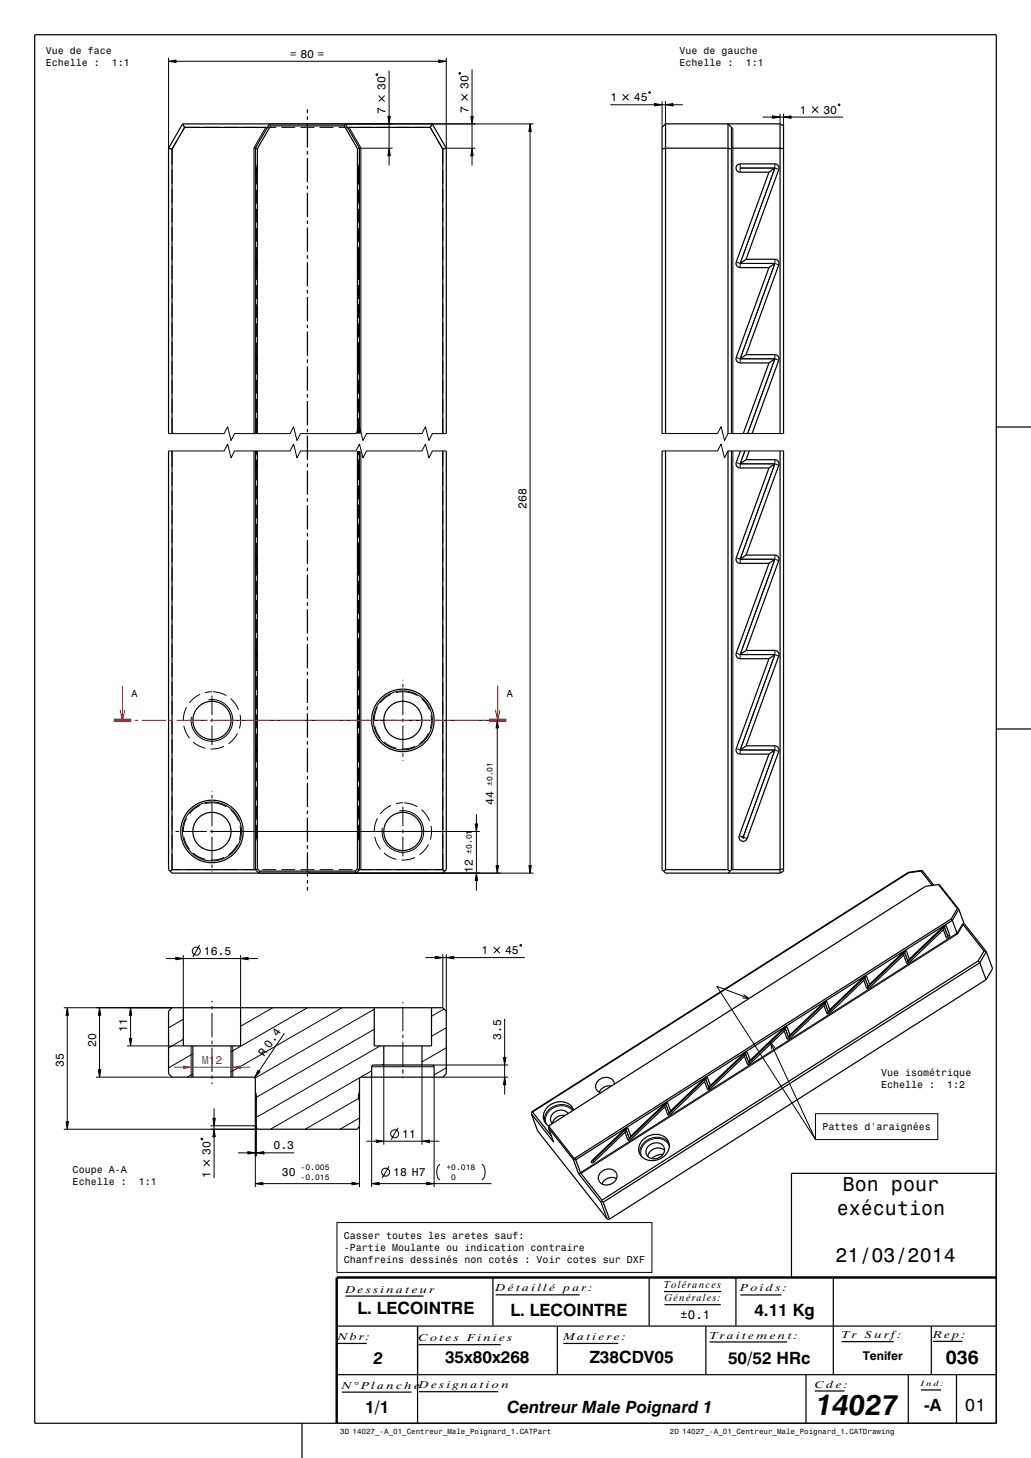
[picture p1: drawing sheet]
<svg xmlns="http://www.w3.org/2000/svg" width="297mm" height="420mm" viewBox="0 0 297 420" stroke-linecap="round" stroke-linejoin="round" font-family="sans-serif">
<g fill="none" stroke="#000" stroke-width=".29">
<path d="M48.6 17.7l2.1-.4v.7zM48.6 16.7v26l.3 .1M50.7 17.7h75.7M126.4 17.3l2.2 .4-2.2 .3zM128.6 16.7v26M136 20v13.5M52.6 35.7l.2 .3M53 36.4l.2 .3M53.2 36.7h4.4M53.2 36.7l-1.5 2.5M59.1 36.7h4M64.6 36.7h4"/>
<path d="M70.1 36.7h4M75.6 36.7h4M76.6 36.7l-3.4 5.9v82.3M76.8 37.1h.1M77.6 35.7h76.1M81.1 36.7h4M86.6 36.7h4M92.1 36.7h4M97.6 36.7h4M100.6 36.7l3.4 5.9v82.3M103.1 36.7h4M108.3 21.4l.3-.1 .2 .3-.3 .1z"/>
<path d="M108.6 36.7h4M109.1 27.5l1.7 1.8M110.8 27.5l-1.7 1.8M111.7 33.5h.7l-.3 2.2zM112.1 20.4v13.1M112.1 35.7v7M114.1 36.7h4M119.6 36.7h4.3M123.9 36.7l1.5 2.5M124.1 36.4l-.2 .3M124.5 35.7l-.2 .3M132.4 20.9l.3 .2-.2 .3-.3-.2z"/>
<path d="M133 27.2l1.7 1.7M134.7 27.2l-1.7 1.7M135.6 33.5h.7l-.3 2.2zM136 35.7v7M152.7 35.7l.3 2.2h-.6zM152.7 37.9v211.4M175.8 30.2h12.7M179.3 27.2l1.8 1.7M181.1 27.2l-1.8 1.7M187 26.4l.3 .2-.1 .3-.3-.2zM188.5 29.8l2.2 .4-2.2 .3zM190.7 29.2v7.5"/>
<path d="M190.7 30.2h1M191.7 30.2l2.2-.4v.7zM191.7 29.2v6.5M193.9 30.2h2.8M211.1 37.1v87.8M219.7 33.7h2.8M222.5 33.4l2.2 .3-2.2 .4zM224.7 32.7v3M224.7 33.7h1M225.7 33.7l2.2-.3v.7zM225.7 32.7v3.6M227.9 33.7h15"/>
<path d="M233.9 30.7l1.8 1.8M235.7 30.7l-1.8 1.8M241.5 30.1l.3-.1 .1 .3-.3 .1zM49.2 42.9l.4 .1M49.6 43v4.4M49.6 48.9v4M49.6 54.4v4M49.6 59.9v4M51 40.5l-1.4 2.5M73.6 47.2l.3 1.2M73.9 48.4l-.3 1.2M73.9 48.4l-.3 .4"/>
<path d="M73.9 48.4v4.8M73.9 54.7v4M103.3 48.4l.3 1.2M103.3 48.4l.3 .4M103.3 48.4v4.8M103.3 54.7v4M103.6 47.2l-.3 1.2M103.6 42.7h9.5M112.1 42.7l.3 2.2h-.7zM112.1 44.9v2.8M126.1 40.5l1.5 2.5M127.6 43v4.4"/>
<path d="M127.6 48.9v4M127.6 54.4v4M127.6 59.9v4M127.9 42.9l-.3 .1M128.6 42.7h8.4M128.6 42.7l-.4 .1M136 42.7l.3 2.2h-.7zM136 44.9v2.8M213.2 48.4h.1M213.2 47.2v2.4M223.2 48.4l-10 27.5M223.2 48.4h.1"/>
<path d="M223.2 48.4h-10M223.2 47.2v1.2M223.2 48.4l1.1 .4M49.6 65.4v4M49.6 70.9v4M49.6 76.4v4M73.6 75.5l.3 .4M73.6 74.7l.3 1.2M73.9 75.9l-.3 1.2M73.9 75.9l-.3 .4M73.9 60.2v4M73.9 65.7v4"/>
<path d="M73.9 71.2v9.4M103.3 75.9l.3 1.2M103.3 75.9l.3 .4M103.3 60.2v4M103.3 65.7v4M103.3 71.2v9.4M103.6 75.5l-.3 .4M103.6 74.7l-.3 1.2M127.6 65.4v4M127.6 70.9v4M127.6 76.4v4M212.1 75.5l1.1 .4"/>
<path d="M213.2 75.9h.1M213.2 75.9v1.2M223.2 75.9h.1M223.2 75.9h-10M223.2 74.7v1.2M223.2 75.9l-10 27.5M223.2 75.9l1.1 .4M49.6 81.9v4M49.6 87.4v4M49.6 92.9v4M49.6 98.4v4M73.9 82.1v4"/>
<path d="M73.9 87.6v4M73.9 93.1v4M73.9 98.6v9.3M103.3 82.1v4M103.3 87.6v4M103.3 93.1v4M103.3 98.6v9.3M127.6 81.9v4M127.6 87.4v4M127.6 92.9v4M127.6 98.4v4M49.6 103.9v4"/>
<path d="M49.6 109.4v4M49.6 114.9v4M73.6 103l.3 .4M73.6 102.2l.3 1.2M73.9 103.4l-.3 1.2M73.9 103.4l-.3 .4M73.9 109.4v4M73.9 114.9v4M103.3 103.4l.3 1.2M103.3 103.4l.3 .4M103.3 109.4v4M103.3 114.9v4"/>
<path d="M103.6 103l-.3 .4M103.6 102.2l-.3 1.2M127.6 103.9v4M127.6 109.4v4M127.6 114.9v4M212.1 103l1.1 .4M213.2 103.4h.1M213.2 103.4v1.2M223.2 103.4h.1M223.2 103.4h-10M223.2 102.2v1.2M223.2 103.4l-7.8 21.5 7.8-21.5"/>
<path d="M223.2 103.4l1.1 .4M48.6 129.9h16l1-2 1 4 1-2h16l1-2 1 4 1-2h16l1-2 1 4 1-2h16l1-2 1 4 1-2h4M48.6 124.9h16l1-2 1 4 1-2h16l1-2 1 4 1-2h16l1-2 1 4 1-2h16l1-2 1 4 1-2h4M49.6 120.4v4.5M49.6 129.9v4.6M49.6 136v4M73.2 129.9v120.6M73.6 133.2l.3 .4M73.6 132.4l.3 1.2M73.9 133.6l-.3 1.2M73.9 133.6l-.3 .4M73.9 120.4v4.5"/>
<path d="M73.9 129.9v1.2M73.9 132.4v6M73.9 139.9v4M103.3 133.6l.3 1.2M103.3 133.6l.3 .4M103.3 120.4v4.5M103.3 129.9v1.2M103.3 132.4v6M103.3 139.9v4M103.6 133.2l-.3 .4M103.6 132.4l-.3 1.2M104 129.9v120.6"/>
<path d="M127.6 120.4v4.5M127.6 129.9v4.6M127.6 136v4M190.7 129.9h16l1-2 1 4 1-2h16M190.7 124.9h16l1-2 1 4 1-2h16M211.1 129.9v120.6M212.1 133.2l1.1 .4M213.2 133.6h.1M213.2 133.6h10M213.2 133.6v1.2M214.6 129.9l-1.4 3.7M223.2 133.6h.1"/>
<path d="M223.2 132.4v1.2M223.2 133.6l-10 27.5M223.2 133.6l1.1 .4M49.6 141.5v4M49.6 147v4M49.6 152.5v4M49.6 158v4M73.6 159.9l.3 1.2M73.9 145.4v4M73.9 150.9v4M73.9 156.4v9.4M103.3 145.4v4"/>
<path d="M103.3 150.9v4M103.3 156.4v9.4M103.6 159.9l-.3 1.2M127.6 141.5v4M127.6 147v4M127.6 152.5v4M127.6 158v4M223.2 159.9v1.2M49.6 163.5v4M49.6 169v4M49.6 174.5v4M49.6 180v4"/>
<path d="M73.6 160.7l.3 .4M73.9 161.1l-.3 1.2M73.9 161.1l-.3 .4M73.9 167.3v4M73.9 172.8v4M73.9 178.3v4M103.3 161.1l.3 1.2M103.3 161.1l.3 .4M103.3 167.3v4M103.3 172.8v4M103.3 178.3v4M103.6 160.7l-.3 .4"/>
<path d="M127.6 163.5v4M127.6 169v4M127.6 174.5v4M127.6 180v4M212.1 160.7l1.1 .4M213.2 161.1h.1M213.2 161.1v1.2M223.2 161.1h.1M223.2 161.1h-10M223.2 161.1l-10 27.5M223.2 161.1l1.1 .4M49.6 185.5v4"/>
<path d="M49.6 191v4M49.6 196.5v4M61.1 199.3l-2 .2M61.1 199.3h.1M61.4 199.3a8.2 8.2 0 0 1 3.8 1.1M73.6 188.2l.3 .4M73.6 187.4l.3 1.2M73.9 188.6l-.3 1.2M73.9 188.6l-.3 .4M73.9 183.8v9.5M73.9 194.8v4M103.3 188.6l.3 1.2"/>
<path d="M103.3 188.6l.3 .4M103.3 183.8v9.5M103.3 194.8v4M103.6 188.2l-.3 .4M103.6 187.4l-.3 1.2M116.1 199.3l-2 .2M116.1 199.3h.1M116.1 195.8v.2M116.1 197v1M116.1 199v7M116.4 199.3a8.2 8.2 0 0 1 3.8 1.1M127.6 185.5v4"/>
<path d="M127.6 191v4M127.6 196.5v4M212.1 188.2l1.1 .4M213.2 188.6h.1M213.2 188.6h10M213.2 188.6v1.2M223.2 188.6h.1M223.2 187.4v1.2M223.2 188.6l-10 27.4M223.2 188.6l1.1 .4M49.6 202v4M49.6 207.5v4"/>
<path d="M49.6 213v4M49.6 218.5v4M53 209.1a8.3 8.3 0 0 0 1.6 3.6M53.7 203.7a8.3 8.3 0 0 0-.9 3.9M53.9 207.5h5.7M55.6 213.7a8.2 8.2 0 0 0 3.6 1.8M57.7 200a8.2 8.2 0 0 0-3.1 2.4M60 201.6a6 6 0 0 1 7 5.6 6 6 0 0 1-6.3 6.3 6 6 0 0 1-5.6-7M60.6 207.5h1M61.1 200.4v5.6M61.1 207v1M61.1 209v5.7"/>
<path d="M62.6 207.5h81.6M64.5 215a8.3 8.3 0 0 1-3.9 .8M66.4 201.2a8.3 8.3 0 0 1 2.3 3.3M68.4 211.3a8.3 8.3 0 0 1-2.6 3M69.1 205.9a8.2 8.2 0 0 1-.1 4M73.6 215.6l.3 .4M73.6 214.8l.3 1.2M73.9 216.1l-.3 1.1M73.9 216l-.3 .5M73.9 200.3v4M73.9 205.8v4M73.9 211.3v8.3"/>
<path d="M103.3 216.1l.3 1.1M103.3 216l.3 .5M103.3 200.3v4M103.3 205.8v4M103.3 211.3v8.3M103.6 215.6l-.3 .4M103.6 214.8l-.3 1.2M107.9 209.1a8.3 8.3 0 0 0 1.7 3.6M108.7 203.7a8.2 8.2 0 0 0-.9 3.9M110.6 213.7a8.3 8.3 0 0 0 3.6 1.8M112.7 200a8.2 8.2 0 0 0-3.2 2.4M116.1 207v1"/>
<path d="M116.1 209v7M116.1 217v1M116.1 219v.2M119.5 215a8.3 8.3 0 0 1-3.9 .8M121.4 201.2a8.2 8.2 0 0 1 2.3 3.3M123.4 211.3a8.3 8.3 0 0 1-2.6 3M124.1 205.9a8.3 8.3 0 0 1-.1 4M127.6 202v4M127.6 207.5v4M127.6 213v4M127.6 218.5v4M143.2 207.5l.4 2.2h-.7z"/>
<path d="M143.2 209.7v39.6M212.1 215.6l1.1 .4M213.2 216v.1M213.2 216.1v1.1M223.2 216h.1M223.2 216l-10 .1M223.2 214.8v1.2M223.2 216l-9.1 25.2M223.2 216l1.1 .5M49.4 239.5h.2M49.6 224v4M49.6 229.5v4"/>
<path d="M49.6 235v4M50.6 239.5h1M52.6 239.5h7M53.7 235.7a8.3 8.3 0 0 0-.9 3.9M57.7 232a8.2 8.2 0 0 0-3.1 2.4M60.6 239.5h77.6M61.1 231.3l-2 .2M61.1 231.3h.1M61.1 227.8v.2M61.1 229v1M61.1 231v7M61.1 239v1"/>
<path d="M61.4 231.3a8.3 8.3 0 0 1 3.8 1.1M66.4 233.2a8.3 8.3 0 0 1 2.3 3.3M69.1 237.9a8.2 8.2 0 0 1-.1 4M73.9 221.1v4M73.9 226.6v4M73.9 232.1v4M73.9 237.6v3.6M103.3 221.1v4M103.3 226.6v4M103.3 232.1v4M103.3 237.6v3.6M108.7 235.7a8.2 8.2 0 0 0-.9 3.9"/>
<path d="M112.7 232a8.2 8.2 0 0 0-3.2 2.4M115 233.6a6 6 0 0 1 7 5.6 6 6 0 0 1-6.3 6.3 6 6 0 0 1-5.6-7M116.1 231.3l-2 .2M116.1 231.3h.1M116.1 232.4v5.6M116.1 239v1M116.4 231.3a8.3 8.3 0 0 1 3.8 1.1M121.4 233.2a8.2 8.2 0 0 1 2.3 3.3M124.1 237.9a8.3 8.3 0 0 1-.1 4M127.6 224v4M127.6 229.5v4M127.6 235v4"/>
<path d="M136.9 237.3h.7l-.4 2.2zM137.2 234.5v2.8M137.2 239.5v12M214.1 239.6v.1M49.2 250.9l-.1 .1M49.6 240.5v4M49.6 246v4.5M49.6 250.5l-.2 .2M49.6 250.5h2.5M53 241a8.2 8.2 0 0 0 1.6 3.7M53.6 250.5h4M55.6 245.7a8.2 8.2 0 0 0 3.6 1.8"/>
<path d="M59.1 250.5h4M61.1 241v7M61.1 249v1M61.1 251v.2M64.5 247a8.3 8.3 0 0 1-3.9 .8M64.6 250.5h4M68.4 243.3a8.3 8.3 0 0 1-2.6 3M70.1 250.5h4M73.6 240.8l.3 .4M73.9 241.2l-.3 .4M73.9 241.2l-.3 1.2M74.6 251.5h79.1"/>
<path d="M75.6 250.5h4M81.1 250.5h4M86.6 250.5h4M92.1 250.5h4M97.6 250.5h4M103.1 250.5h4M103.3 241.2l.3 .4M103.3 241.2l.3 1.2M103.6 240.8l-.3 .4M107.9 241a8.3 8.3 0 0 0 1.7 3.7M108.6 250.5h4M110.6 245.7a8.2 8.2 0 0 0 3.6 1.8"/>
<path d="M114.1 250.5h4M116.1 241v5.7M119.5 247a8.3 8.3 0 0 1-3.9 .8M119.6 250.5h4M123.4 243.3a8.3 8.3 0 0 1-2.6 3M125.1 250.5h2.5M127.6 240.5v4M127.6 246v4.5M127.6 250.5l.1 .2M127.9 250.9l.2 .1M137.2 251.5l.4 2.2h-.7zM137.2 253.7v2.8"/>
<path d="M142.9 249.3h.7l-.4 2.2zM152.4 249.3h.6l-.3 2.2zM212.5 241.2h.1M213 240.8l2.2 .8M213.6 241.2h1M214.1 240.7v1M214.1 242.7h.1M215.6 241.2h.1M52.8 275.1v15.2M69.3 275.1v15.2M127.6 274.9v15.4M128.6 274.9v16.4"/>
<path d="M260.3 274.1l.3 .1M260.6 274.2h.1M260.6 274.2l-10.5 10M260.6 274.2l.9 2.8M261.1 274l-.5 .2M261.5 277h.1M261.5 277l-.4 .4M261.6 277l.3 .2M271.8 266.9l.2 .1M272 267l-10.4 10M272 266.9v.1M272 266.9l1 2.8"/>
<path d="M272.6 266.7l-.6 .2M273 269.7l-.4 .4M273 269.7h.1M273.6 269.4l-.6 .3M277.2 266.3l-1.5 2.5-108.5 69M277.5 266.4l-1.6 2.6-108.5 69M18.4 290.3h31.2M52.8 299.4l-4.2 2.4M52.8 293.6l-4.2 2.5M61.1 288.3v.5M61.1 289.8v1M61.1 291.8v7"/>
<path d="M61.1 299.8v1M78.6 290.3l-9.3 5.3M88.6 290.3l-22 12.7M98.6 290.3l-32 18.5M107.8 296.5l-33.9 19.6M107.8 290.7l-34.3 19.8M116.1 288.6v.4M116.1 290v7M116.1 298v1M127.9 290.7l-3.6 2M128.6 296.1l-4.3 2.4M226 296l.2 .1"/>
<path d="M226.2 296.1l-10.5 10M226.2 296.1h.1M226.2 296.1l1 2.7M226.7 295.9l-.5 .2M227.2 298.8h.1M227.2 298.8l-.5 .4M227.2 298.8l.3 .3M237.4 288.7l.2 .1M237.6 288.8h.1M237.6 288.8l-10.4 10M237.6 288.8l1 2.7M238.2 288.6l-.6 .2"/>
<path d="M238.6 291.5h.1M238.6 291.5l-.4 .4M238.6 291.5l-1-2.7-10.4 10M238.6 291.5l.4 .3M248.9 281.4l.2 .1M249.1 281.5h.1M249.1 281.5l-10.5 10M249.1 281.5l1 2.7M249.7 281.3l-.6 .2M250.1 284.2l-.4 .5M250.1 284.2h.1M250.1 284.2l.3 .3"/>
<path d="M27.7 310.3h21.9M36.6 301.3h16.2M55.1 301.3v9M55.6 309.3l-1.7 1M55.6 303.6l-7 4M61.1 301.8v7M61.1 309.8v1M61.1 311.8v.5M67.1 301.3v9M73.9 315.9v17.2M103.3 316.4l-15.4 8.9M103.6 310.5l-25.7 14.8"/>
<path d="M107.1 308.5l-3.2 1.8M107.1 310.3v31.7M107.1 307.3h18M109.5 301.3l-35.9 20.8M110.6 306.5l-.6 .3M110.6 306.8v23M116.1 300v7.3M116.1 308v1.3M116.1 310.3v.3M121.6 306.8v23M124.6 306.8h21.8M125.1 310.3v31.7"/>
<path d="M127.6 310.3h18.8M128.6 307.6l-3.5 2M128.6 301.8l-7 4.1M164.9 320a4.5 4.5 0 0 0-5-1.1 4.5 4.5 0 0 0-2.7 4.3l.2 .6M165.2 319.8a4.7 4.7 0 0 0-5.3-1.3 4.7 4.7 0 0 0-3 4.6M191.6 317.9l.2 .1M191.8 318h.1M191.8 318l-10.5 10M191.8 318l1 2.7M192.3 317.8l-.5 .2M203 310.6l.2 .1M203.2 310.7h.1"/>
<path d="M203.2 310.7l-10.4 10M203.2 310.7l1 2.7M203.8 310.5l-.6 .2M204.2 313.4l-.4 .4M204.2 313.4h.1M204.2 313.4l.4 .3M214.5 303.3l.2 .1M214.7 303.4h.1M214.7 303.4l-10.5 10M214.7 303.4l1 2.7M215.3 303.2l-.6 .2M215.7 306.1h.1"/>
<path d="M215.7 306.1l-.4 .4M215.7 306.1l.4 .3M18.4 325.3h55.7M60.7 324.3h12.9v17.7M103.6 322.1l-5.7 3.2M103.6 324.3v17.7M112.1 335.9l-2 3.5M126.7 335.4a3.3 3.3 0 0 0 0 4.6M138.8 335.4a3.3 3.3 0 0 1 0 4.6M170.5 334.3l.2 .1M170.7 334.4l.4 .3M180.1 325.2l.2 .1"/>
<path d="M180.3 325.3l-9.6 9.1M180.3 325.3h.1M180.3 325.3l1 2.7M180.9 325l-.6 .3M181.3 328h.1M181.3 328l-.4 .4M181.3 328l.4 .3M192.7 329.4a4.8 4.8 0 0 0-8.2 1.2l-.1 1.9M192.8 320.7h.1M192.8 320.7l-.4 .4M192.8 320.7l.3 .3M192.8 330.2a4.3 4.3 0 0 0-7.1-.7 3.4 3.4 0 0 0-.9 3.7"/>
<path d="M73.6 341l2.1-.4v.7zM75.7 341h25.7M97.1 352.2h90.7v14.3h-90.7zM101.4 340.6l2.2 .4-2.2 .3zM107.1 341l2.1-.4v.7zM109.2 341h13.7M122.9 340.6l2.2 .4-2.2 .3zM125.1 341h16.5"/>
<circle cx="116.1" cy="207.5" r="8.5"/>
<circle cx="61.1" cy="239.5" r="8.5"/>
<circle cx="111.1" cy="337.7" r="1.15"/>
</g>
<g fill="none" stroke="#000" stroke-width=".35">
<path d="M10 10h277v400h-277zM52.6 35.7l.6 1M52.6 35.7l-4 7M52.6 35.7h71.9M53.2 36.7h23.4l.2 .1v.3M53.2 36.7l-3.6 6.3M77.9 36.3l-3.8 6.5M77.9 36.3h21.3M77.9 36.3l-.3-.6-4 7M88.6 31.5v1M88.6 33.5v1M88.6 35.5v7"/>
<path d="M99.2 36.3l3.8 6.5M99.2 36.3l.3-.6 4.1 7M123.9 36.7h-23.3l-.3 .1v.3M123.9 36.7l3.7 6.3M124.5 35.7l4.1 7M124.5 35.7l-.6 1M191.7 35.7h33M191.7 35.7v89.2M191.7 35.7l-1 1v88.2M210.7 36.7l-1-1v89.2M210.7 36.7v88.2M210.7 36.7l.4 .4"/>
<path d="M224.7 35.7l1 .6v88.6M224.7 35.7v89.2M48.6 42.7l1 .3M48.6 42.7v82.2M49.6 43v81.9M73.2 42.6l.4 .1M73.6 42.7v82.2M73.6 42.7l.5 .1M74.1 42.8v82.1M88.6 43.5v1M88.6 45.5v7M88.6 53.5v1"/>
<path d="M88.6 55.5v7M103 42.8v82.1M103.6 42.7l-.6 .1M103.6 42.7v82.2M104 42.6l-.4 .1M127.6 43v81.9M128.6 42.7l-1 .3M128.6 42.7v82.2M190.7 43l1-.3h18l1 .3M210.7 42.6l15 .2M221.5 49.6h-8.3a1.2 1.2 0 0 1-1.2-1.2 1.2 1.2 0 0 1 1.2-1.2h10a1.2 1.2 0 0 1 1.1 1.6l-9.4 25.9M221.5 49.6l-9.4 25.9a1.2 1.2 0 0 0 1.1 1.6h8.3"/>
<path d="M223.2 48.4l-1.7 1.2M88.6 63.5v1M88.6 65.5v7M88.6 73.5v1M88.6 75.5v7M214.9 74.7h8.3a1.19 1.19 0 0 1 1.1 1.6l-9.4 25.9M214.9 74.7l-1.7 1.2M221.5 77.1l-9.4 25.9a1.19 1.19 0 0 0 1.1 1.6h8.3M223.2 75.9l-1.7 1.2M88.6 83.5v1M88.6 85.5v7M88.6 93.5v1"/>
<path d="M88.6 95.5v7M88.6 103.5v1M88.6 105.5v7M88.6 113.5v1M88.6 115.5v7M214.9 102.2h8.3a1.19 1.19 0 0 1 1.1 1.6l-7.6 21.1M214.9 102.2l-1.7 1.2M221.5 104.6l-7.4 20.3M223.2 103.4l-1.7 1.2M48.6 129.9v120.6l1 1h78l1-1v-120.6M49.6 129.9v120.6M73.6 129.9v120.6l.5-.2"/>
<path d="M74.1 129.9v120.4M88.6 123.5v1M88.6 125.5v7M88.6 133.5v1M88.6 135.5v7M103 129.9v120.4M103.6 129.9v120.6l-.6-.2M127.6 129.9v120.6M190.7 129.9v120.6l.5 .5M191.7 129.9v120.6M209.7 129.9v120.6M210.7 129.9v120.6"/>
<path d="M213.3 129.9l-1.2 3.3a1.19 1.19 0 0 0 1.1 1.6h8.3M214.9 132.4h8.3a1.19 1.19 0 0 1 1.1 1.6l-9.4 25.9M214.9 132.4l-1.7 1.2M215.8 129.9l-.9 2.5M221.5 134.8l-9.4 25.9a1.19 1.19 0 0 0 1.1 1.6h8.3M223.2 133.6l-1.7 1.2M224.7 129.9v121.6M225.7 129.9v121l-1 .6M287 123h10M88.6 143.5v1M88.6 145.5v7M88.6 153.5v1"/>
<path d="M88.6 155.5v7M214.9 159.9h8.3a1.19 1.19 0 0 1 1.1 1.6l-9.4 25.9M214.9 159.9l-1.7 1.2M88.6 163.5v1M88.6 165.5v7M88.6 173.5v1M88.6 175.5v7M221.5 162.3l-9.4 25.9a1.19 1.19 0 0 0 1.1 1.6h8.3M223.2 161.1l-1.7 1.2M88.6 183.5v1M88.6 185.5v7M88.6 193.5v1"/>
<path d="M88.6 195.5v7M214.9 187.4h8.3a1.2 1.2 0 0 1 1.1 1.6l-9.4 25.8M214.9 187.4l-1.7 1.2M221.5 189.8l-9.4 25.8a1.2 1.2 0 0 0 1.1 1.6h8.3M223.2 188.6l-1.7 1.2M88.6 203.5v1M88.6 205.5v7M88.6 213.5v1M88.6 215.5v7M214.9 214.8h8.3a1.2 1.2 0 0 1 1.1 1.7l-9.1 25.1a1.19 1.19 0 0 1-1.5 .7 1.19 1.19 0 0 1-.7-1.5l8.5-23.6M214.9 214.8l-1.7 1.2M223.2 216.1l-1.7 1.1"/>
<path d="M287 210h10M88.6 223.5v1M88.6 225.5v7M88.6 233.5v1M88.6 235.5v7M49.6 250.5l23.8-.1 1.2 1.1 .2-.6M49.6 250.5l-.5 .5M74.1 250.3l.7 .6M74.8 250.9h27.5M88.6 243.5v1M88.6 245.5v7M88.6 253.5v1"/>
<path d="M88.6 255.5v1M103 250.3l-.7 .6M127.6 250.5l-23.9-.1-1.1 1.1-.3-.6M127.6 250.5l.5 .5M191.2 251l.5 .5h33M191.7 250.5h18M191.7 250.5l-.5 .5M209.7 250.5l.5 .5M210.2 251l-.5 .5M225.7 250.3l-1 .2-13.9-.1-.6 .6M261.7 251.3l.1 .1M261.7 251.3l-108.6 69.1"/>
<path d="M261.8 251.4l-108.4 68.9M265.3 250.9l-3.5 .5M265.3 250.9l3.2 4.1M265.7 250.7l-.4 .2M265.7 250.7l-4 .6M265.7 250.7l3.3 4.3M270.3 254.8h.3l5.6 7.1M270.3 254.8l-3.7 .5-108.3 68.9M270.3 254.8l5.5 6.9M260.3 275.1l-10 9.5-.4 .2-.2-.1-.9-2.3M260.6 274.2l-.3 .9M262 276.3l-.9-2.3-.2-.1-.4 .1-10 9.6"/>
<path d="M262 276.3l-.4 .6M271.8 267.8l-10 9.6-.4 .1-.3-.1-.8-2.3M271.8 267.8l.8 2.3a.69 .69 0 0 0 1-.7l-1-2.7-.3-.1-.4 .1-9.9 9.6M272 267l-.2 .8M274 264.7l-108.3 68.9M274 264.7l.3 .4M274.3 265.1l1.6 3.9M274.3 265.1l-108.4 69M275.8 261.7l-1.8 3M275.8 261.7l.4 .2M276.2 261.9l1.5 4.1M276.2 261.9l-1.9 3.2"/>
<path d="M277.7 266l-.5 .3 .3 .1 6 7.6M277.7 266l6.4 8.2M281.8 276.8l.5 .5M281.8 276.8l-108.4 68.9M282.3 277.3l1.7 4.9M282.3 277.3l-108.5 69M283.5 274l.6 .2M283.5 274l-1.7 2.8M284.1 274.2l-1.8 3.1M284.1 274.2l1.8 4.8-1.9 3.2M48.6 291.3l1-1h78l1 1v18l-1 1-23.9 .1-.1 .3v13.6l-.6 1h-28.9l-.5-1v-13.6l-.3-.4h-23.7l-1-1zM52.8 290.3v11h16.5v-11"/>
<path d="M107.8 290.3v11h16.5v-11M225.9 297l-10 9.5-.4 .2-.2-.2-.8-2.2M226.2 296.1l-.3 .9M227.6 298.1l-.9-2.2-.2-.1-.4 .1-10 9.5M227.6 298.1l-.4 .7M237.4 289.7l-10 9.5h-.7l-.8-2.2M237.6 288.8l-.2 .9M239 290.9l-.8-2.3-.2-.1-.5 .1-9.9 9.5M239 290.9l-.4 .6M248.8 282.4l-9.9 9.5h-.7l-.8-2.2M249.1 281.5l-.3 .9M250.5 283.6l-.8-2.3h-.7l-10 9.6"/>
<path d="M250.5 283.6l-.4 .6M284 282.2l-108.4 69M55.6 301.3v9M66.6 301.3v9M73.6 314.6l.3 1.3-.3 1.3M103.6 314.6l-.3 1.2 .3 1.4M107.1 310.3v-3.1l.5-.4h17l.5 .5v3M110.6 301.3v5.5M121.6 301.3v5.5M165.2 319.8a4.5 4.5 0 0 0-7.5-.9 3.3 3.3 0 0 0 .4 5.5M176.1 312.9a3.2 3.2 0 0 0-3.5 1.8M177 312.3a2.67 2.67 0 0 0-2.3-2 2.67 2.67 0 0 0-2.7 1.4 1.98 1.98 0 0 0 1 3.1"/>
<path d="M191.5 318.9l-10 9.5-.4 .1-.2-.1-.8-2.3M191.8 318l-.3 .9M203 311.6l-10 9.5h-.6l-.9-2.2M203.2 310.7l-.2 .9M204.6 312.7l-.8-2.2h-.6l-10 9.5M204.6 312.7l-.4 .7M214.5 304.3l-10 9.5-.4 .2-.3-.2-.8-2.2M214.7 303.4l-.2 .9M216.1 305.4l-.8-2.2h-.7l-10 9.5M216.1 305.4l-.4 .7M153.1 320.9l1.8 4.8 20 25.4M153.1 320.9l6.4 8.1-1.5-4.1"/>
<path d="M153.1 320.4v.5M153.4 320.3l-.3 .1M153.4 320.3l5.4 6.9M158 324.9l7.2 9.1M158.2 324.3l-.2 .6M158.2 324.6l7.1 8.9M158.2 324.6l-.2 .3M158.3 324.2l-.1 .4M158.3 324.2l-.1 .1M162.8 321.3a3.1 3.1 0 0 0-3.7 2.3M163.7 320.8a2.85 2.85 0 0 0-3.4-.7 2.85 2.85 0 0 0-1.6 2.9l.4 .7M165.2 334l.7 .1"/>
<path d="M165.2 334l1.5 4.1M165.3 333.5l.4 .1M165.3 333.5l-.1 .5M165.7 333.6l.2 .5M165.9 334.1l1.4 3.8M166.7 338.1l6.4 8.2M167.3 337.9l6.1 7.8M167.3 337.9l-.6 .2M173.1 337.7a2.6 2.6 0 0 1 2.7-1 2.6 2.6 0 0 1 1.9 2.2 2.85 2.85 0 0 1-2.2 2.4 2.85 2.85 0 0 1-3.1-1.4v-1zM177.6 339.5a3.1 3.1 0 0 0-4.2 1.5M180.1 326.1l-9 8.6-.7 .2-.1-.2 .2-.4 9.7-9.2 .4-.2 .3 .1 .8 2.3M180.3 325.3l-.2 .8"/>
<path d="M181.7 327.3l-.4 .7M185.2 328.4a4.6 4.6 0 0 1 7.4 .6 4.6 4.6 0 0 1-5.4 5.3 3.4 3.4 0 0 1-3.1-2.3 3.4 3.4 0 0 1 1.1-3.6zM186.8 330.1a2.6 2.6 0 0 1 2.7-.9 2.6 2.6 0 0 1 1.9 2.1 2.85 2.85 0 0 1-2.2 2.4 2.85 2.85 0 0 1-3.1-1.4v-1zM191 332.5l-1.7 .3-1.6 .9M191.4 331.4a3 3 0 0 0-4.8 1.7M193.2 320l-.9-2.2-.2-.2-.4 .2-10 9.5M193.2 320l-.4 .7M287 338h-59v30M173.1 346.3l1.8 4.8M173.4 346.1l.4 .2M173.4 346.1l-.3 .2M173.4 345.7v.4"/>
<path d="M173.8 346.3l1.8 4.9M174.9 351.1l.7 .1M142 368v13.9M187 368v13.9M212 367.9v14M240.1 368v28M97 382h190M97 396h190M120.3 382v28M160.5 382.1v13.9M203.3 382.1v13.9M232.2 396v14"/>
<path d="M261.6 396v14M268.3 382v14M275.5 396v14M87 410v10"/>
<circle cx="61.1" cy="207.5" r="5.5"/>
<circle cx="116.1" cy="207.5" r="5.5"/>
<circle cx="116.1" cy="207.5" r="9"/>
<circle cx="61.1" cy="239.5" r="9"/>
<circle cx="61.1" cy="239.5" r="5.5"/>
<circle cx="116.1" cy="239.5" r="5.5"/>
</g>
<path d="M287 368h-190v42" fill="none" stroke="#000" stroke-width=".7" stroke-linecap="butt"/>
<path d="M32.8 207.5h5M140.9 207.5h5" fill="none" stroke="#f00" stroke-width="1" stroke-linecap="butt"/>
<g fill="none" stroke="#f00" stroke-width=".29">
<path d="M35.3 197.5v10M143.4 197.5v10M34.6 204.5l.7 3 .6-3M37.8 207.5h.1M38.8 207.5h1M40.8 207.5h7M48.8 207.5h1M50.8 207.5h7M58.8 207.5h1M60.8 207.5h7M68.8 207.5h1M70.8 207.5h7"/>
<path d="M78.8 207.5h1M80.8 207.5h7M88.8 207.5h1M90.8 207.5h7M98.8 207.5h1M100.8 207.5h7M108.8 207.5h1M110.8 207.5h7M118.8 207.5h1M120.8 207.5h7M128.8 207.5h1M130.8 207.5h7"/>
<path d="M138.8 207.5h1M140.8 207.5h.1M142.7 204.5l.7 3 .6-3"/>
</g>
<g fill="#000">
<path d="M48.6 17.7l2.1-.4v.7z" fill-rule="evenodd"/>
<path d="M126.4 17.3l2.2 .4-2.2 .3z" fill-rule="evenodd"/>
<path d="M111.7 33.5h.7l-.3 2.2z" fill-rule="evenodd"/>
<path d="M135.6 33.5h.7l-.3 2.2z" fill-rule="evenodd"/>
<path d="M152.7 35.7l.3 2.2h-.6z" fill-rule="evenodd"/>
<path d="M188.5 29.8l2.2 .4-2.2 .3z" fill-rule="evenodd"/>
<path d="M191.7 30.2l2.2-.4v.7z" fill-rule="evenodd"/>
<path d="M222.5 33.4l2.2 .3-2.2 .4z" fill-rule="evenodd"/>
<path d="M225.7 33.7l2.2-.3v.7z" fill-rule="evenodd"/>
<path d="M112.1 42.7l.3 2.2h-.7z" fill-rule="evenodd"/>
<path d="M136 42.7l.3 2.2h-.7z" fill-rule="evenodd"/>
<path d="M143.2 207.5l.4 2.2h-.7z" fill-rule="evenodd"/>
<path d="M136.9 237.3h.7l-.4 2.2z" fill-rule="evenodd"/>
<path d="M137.2 251.5l.4 2.2h-.7z" fill-rule="evenodd"/>
<path d="M142.9 249.3h.7l-.4 2.2z" fill-rule="evenodd"/>
<path d="M152.4 249.3h.6l-.3 2.2z" fill-rule="evenodd"/>
<path d="M73.6 341l2.1-.4v.7z" fill-rule="evenodd"/>
<path d="M101.4 340.6l2.2 .4-2.2 .3z" fill-rule="evenodd"/>
<path d="M107.1 341l2.1-.4v.7z" fill-rule="evenodd"/>
<path d="M122.9 340.6l2.2 .4-2.2 .3z" fill-rule="evenodd"/>
</g>
<g fill="#800080">
<path d="M52.9 307.1l2.2 .3-2.2 .4z" fill-rule="evenodd"/>
<path d="M67.1 307.4l2.1-.3v.7z" fill-rule="evenodd"/>
</g>
<path d="M50.1 307.4h2.8M52.9 307.1l2.2 .3-2.2 .4zM55.1 307.4h12M67.1 307.4l2.1-.3v.7zM69.2 307.4h2.9" fill="none" stroke="#800080" stroke-width=".29"/>
<g fill="#000">
<path d="M50.6 275.8l2.2 .3-2.2 .4z" fill-rule="evenodd"/>
<path d="M69.3 276.1l2.2-.3v.7z" fill-rule="evenodd"/>
<path d="M125.4 275.5l2.2 .4-2.2 .3z" fill-rule="evenodd"/>
<path d="M128.6 275.9l2.1-.4v.7z" fill-rule="evenodd"/>
<path d="M19.4 290.3l.3 2.2h-.7z" fill-rule="evenodd"/>
<path d="M28.7 290.3l.3 2.2h-.7z" fill-rule="evenodd"/>
<path d="M37.3 299.1h.7l-.4 2.2z" fill-rule="evenodd"/>
<path d="M37.6 290.3l.4 2.2h-.7z" fill-rule="evenodd"/>
<path d="M28.3 308.1h.7l-.3 2.2z" fill-rule="evenodd"/>
<path d="M74.3 308.4l.6 .4-1.5 1.6z" fill-rule="evenodd"/>
<path d="M145 304.6h.7l-.3 2.2z" fill-rule="evenodd"/>
<path d="M145.4 310.3l.3 2.2h-.7z" fill-rule="evenodd"/>
<path d="M19 323.1h.7l-.3 2.2z" fill-rule="evenodd"/>
<path d="M61.3 322.1h.7l-.3 2.2z" fill-rule="evenodd"/>
<path d="M61.7 325.3l.3 2.2h-.7z" fill-rule="evenodd"/>
<path d="M71.4 331.8l2.2 .3-2.2 .3z" fill-rule="evenodd"/>
<path d="M73.9 332.1l2.1-.3v.6z" fill-rule="evenodd"/>
<path d="M108.4 328.4l2.2 .4-2.2 .3z" fill-rule="evenodd"/>
<path d="M121.6 328.8l2.1-.4v.7z" fill-rule="evenodd"/>
</g>
<g fill="none" stroke="#000" stroke-width=".29">
<path d="M47.8 276.1h2.8M50.6 275.8l2.2 .3-2.2 .4zM52.8 276.1h16.5M57.5 272.3l-1.9 3.4M69.3 276.1l2.2-.3v.7zM71.5 276.1h2.8M122.6 275.9h2.8M125.4 275.5l2.2 .4-2.2 .3zM127.6 275.9h1M128.6 275.9l2.1-.4v.7zM130.7 275.9h20.5M142.2 272.8l1.8 1.8"/>
<path d="M144 272.8l-1.8 1.8M149.9 272.1l.3 .1-.1 .4-.3-.2zM19.4 290.3l.3 2.2h-.7zM19.4 292.5v30.6M28.7 290.3l.3 2.2h-.7zM28.7 292.5v15.6M37.3 299.1h.7l-.4 2.2zM37.6 290.3l.4 2.2h-.7zM37.6 292.5v6.6M81.9 297.6l-7.3 11M145.4 293.5v11.1M214.2 286.5l1.6 1.1-2-.2"/>
<path d="M215.8 287.6l-9.3-3.5 28.4 44.2M28.3 308.1h.7l-.3 2.2zM61.7 319.3v2.8M73.4 310.4l-.2 .3M74.3 308.4l.6 .4-1.5 1.6zM145 304.6h.7l-.3 2.2zM145.4 310.3l.3 2.2h-.7zM145.4 306.8v3.5M145.4 312.5v2.8M222 300.4l12.9 27.9M223.3 301.9l-1.3-1.5 .3 1.9M19 323.1h.7l-.3 2.2z"/>
<path d="M57.9 328l.3-.1 .2 .3-.3 .1zM58.6 334.1l1.8 1.8M60.4 334.1l-1.8 1.8M61.3 322.1h.7l-.3 2.2zM61.7 325.3l.3 2.2h-.7zM61.7 324.3v1M61.7 327.5v11.9M68.6 332.1h2.8M71.4 331.8l2.2 .3-2.2 .3zM73.6 332.1h.3M73.9 332.1l2.1-.3v.6zM76 332.1h8.7"/>
<path d="M105.6 328.8h2.8M108.4 328.4l2.2 .4-2.2 .3zM110.6 328.8h11M114.7 324.9l-2 3.4M121.6 328.8l2.1-.4v.7zM123.7 328.8h2.9M234.9 320.8h35.2v7.5h-35.2z"/>
<circle cx="56.5" cy="274" r="1.15"/>
<circle cx="113.7" cy="326.6" r="1.15"/>
</g>
<g fill="none" stroke="#000" stroke-width=".35">
<path d="M99.5 373.4h22.5M142.8 373h24.2M191.3 372.1h16.5M191.4 375.8h16.2M213.3 373h11.8M97.3 387h8.3M120.6 387.4h23.7M162.3 387h15.8M204.4 386.6h22.4M242.4 386.5h15.1M268.8 386.4h8.4M98.5 401h20.1"/>
<path d="M120.7 400.9h22.8M234.7 400.7h8.6M265.3 400.4h5.8"/>
</g>
<text font-size="8.3" x="235.1" y="407.7">14027</text>
<g font-size="5.8">
<text x="242.8" y="343.2">Bon pour</text>
<text x="241" y="350.1">exécution</text>
<text x="240.6" y="363.6">21/03/2014</text>
</g>
<text font-size="5.6" x="272.5" y="392.9">036</text>
<text font-size="5" x="277.9" y="406.4">01</text>
<g font-size="4.9">
<text x="103" y="378.6">L. LECOINTRE</text>
<text x="147" y="379">L. LECOINTRE</text>
<text x="217.3" y="379">4.11 Kg</text>
<text x="107.6" y="393">2</text>
<text x="128.2" y="392.7">35x80x268</text>
<text x="169.9" y="392.7">Z38CDV05</text>
<text x="209.7" y="392.9">50/52 HRc</text>
<text x="105.2" y="406.9">1/1</text>
<text x="146.1" y="407">Centreur Male Poignard 1</text>
<text x="266.3" y="406.4">-A</text>
</g>
<text font-size="3.6" x="196" y="380">±0.1</text>
<text font-size="3.5" x="248.5" y="391.7">Tenifer</text>
<g font-size="3.3">
<text x="83.5" y="16.7">= 80 =</text>
<text x="111.1" y="26" transform="rotate(-90 111.1 26)">30</text>
<text x="135" y="25.7" transform="rotate(-90 135 25.7)">30</text>
<text x="175.8" y="29.2">1</text>
<text x="182.6" y="29.2">45</text>
<text x="111.1" y="32.8" transform="rotate(-90 111.1 32.8)">7</text>
<text x="135" y="32.4" transform="rotate(-90 135 32.4)">7</text>
<text x="230.4" y="32.7">1</text>
<text x="237.2" y="32.7">30</text>
<text x="151.7" y="146.6" transform="rotate(-90 151.7 146.6)">268</text>
<text x="142.3" y="231.8" transform="rotate(-90 142.3 231.8)">44</text>
<text x="136.2" y="251.4" transform="rotate(-90 136.2 251.4)">12</text>
<text x="58.7" y="275.1">16.5</text>
<text x="138.7" y="274.9">1</text>
<text x="145.5" y="274.9">45</text>
<text x="36.6" y="297.4" transform="rotate(-90 36.6 297.4)">11</text>
<text x="144.4" y="299.5" transform="rotate(-90 144.4 299.5)">3.5</text>
<text x="27.7" y="301.6" transform="rotate(-90 27.7 301.6)">20</text>
<text x="76.1" y="304.5" transform="rotate(-56 76.1 304.5)">R 0.4</text>
<text x="18.4" y="307.2" transform="rotate(-90 18.4 307.2)">35</text>
<text x="115.8" y="327.8">11</text>
<text x="60.7" y="332.6" transform="rotate(-90 60.7 332.6)">30</text>
<text x="78.8" y="331.1">0.3</text>
<text x="60.7" y="339.4" transform="rotate(-90 60.7 339.4)">1</text>
<text x="81.2" y="338.8">30</text>
<text x="113.2" y="338.8">18 H7</text>
</g>
<text font-size="3.3" fill="#800080" x="58.1" y="306.4">M12</text>
<g font-size="2.9">
<text x="13.2" y="15.6">Vue de face</text>
<text x="195.7" y="15.6">Vue de gauche</text>
<text x="13.2" y="19">Echelle :</text>
<text x="32.2" y="19">1:1</text>
<text x="195.7" y="19">Echelle :</text>
<text x="214.8" y="19">1:1</text>
<text x="37.9" y="200.9">A</text>
<text x="146" y="200.9">A</text>
<text x="253.8" y="310.1">Vue isométrique</text>
<text x="253.8" y="313.5">Echelle :</text>
<text x="272.9" y="313.5">1:2</text>
<text x="236.9" y="325.6">Pattes d'araignées</text>
<text x="20.9" y="337.8">Coupe A-A</text>
<text x="20.9" y="341.2">Echelle :</text>
<text x="40" y="341.2">1:1</text>
<text x="99.1" y="357">Casser toutes les aretes sauf:</text>
<text x="99.1" y="360.4">-Partie Moulante ou indication contraire</text>
<text x="99.1" y="363.9">Chanfreins dessinés non cotés : Voir cotes sur DXF</text>
<text x="191.3" y="371.1">Tolérances</text>
<text x="99.5" y="372.4">D e s s i n a t e u r</text>
<text x="142.8" y="372">D é t a i l l é</text>
<text x="162.3" y="372">pa r :</text>
<text x="191.4" y="374.8">Générales:</text>
<text x="213.3" y="372">Po i d s :</text>
<text x="97.3" y="386">Nb r :</text>
<text x="120.6" y="386.4">C o t e s</text>
<text x="134.6" y="386.4">Fi n i e s</text>
<text x="162.3" y="386">Ma t i e r e :</text>
<text x="204.4" y="385.6">Tr a i t e m e n t :</text>
<text x="242.4" y="385.5">Tr</text>
<text x="249.2" y="385.5">S u r f:</text>
<text x="268.8" y="385.4">R e p:</text>
<text x="98.5" y="400">N° Pl a n c h e</text>
<text x="120.7" y="399.9">D e s i gn a t i o n</text>
<text x="234.7" y="399.7">C d e :</text>
</g>
<g font-size="2.3">
<text x="141.9" y="226.5" transform="rotate(-90 141.9 226.5)">±0.01</text>
<text x="135.9" y="246" transform="rotate(-90 135.9 246)">±0.01</text>
<text x="86.6" y="337">-0.005</text>
<text x="86.6" y="340">-0.015</text>
<text x="128.6" y="337">+0.018</text>
<text x="130" y="340">0</text>
</g>
<g font-size="2.2">
<text x="265.3" y="399.4">In d :</text>
<text x="98" y="413.1">3D 14027_-A_01_Centreur_Male_Poignard_1.CATPart</text>
<text x="193" y="413.1">2D 14027_-A_01_Centreur_Male_Poignard_1.CATDrawing</text>
</g>
</svg>
